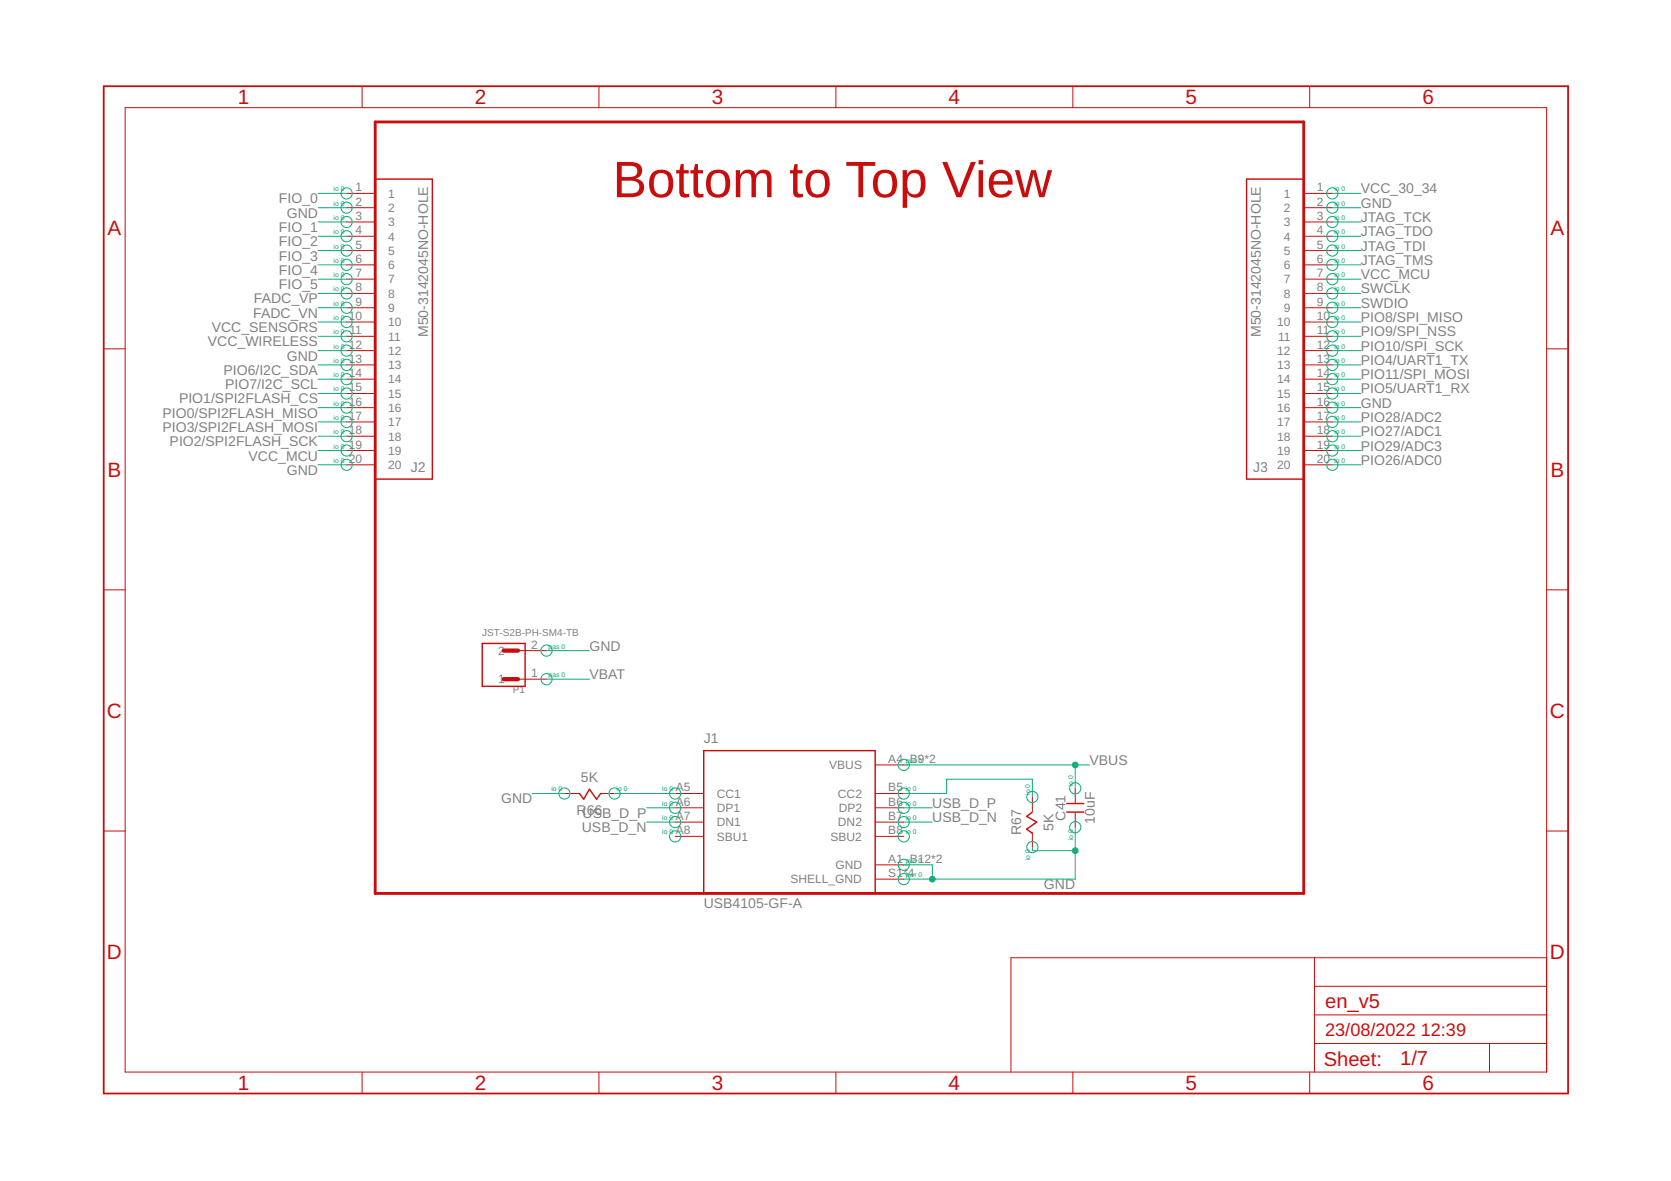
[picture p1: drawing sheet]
<svg xmlns="http://www.w3.org/2000/svg" width="297mm" height="210mm" viewBox="0 0 297 210" stroke-linecap="round" stroke-linejoin="round" font-family="sans-serif">
<path d="M66.7 21.7h165.1v137.1h-165.1z" fill="none" stroke="#c90d0c" stroke-width=".51"/>
<g fill="none" stroke="#c90d0c" stroke-width=".18">
<path d="M22.2 19.1h252.7v171.4h-252.7zM64.4 15.3v3.8M106.5 15.3v3.8M148.6 15.3v3.8M190.7 15.3v3.8M232.8 15.3v3.8M61.6 34.4h5.1M61.6 36.9h5.1M61.6 39.5h5.1M231.8 34.4h5M231.8 36.9h5M231.8 39.5h5"/>
<path d="M61.6 42h5.1M61.6 44.5h5.1M61.6 47.1h5.1M61.6 49.6h5.1M61.6 52.2h5.1M61.6 54.7h5.1M61.6 57.2h5.1M61.6 59.8h5.1M231.8 42h5M231.8 44.5h5M231.8 47.1h5M231.8 49.6h5"/>
<path d="M231.8 52.2h5M231.8 54.7h5M231.8 57.2h5M231.8 59.8h5M18.4 62h3.8M61.6 62.3h5.1M61.6 64.9h5.1M61.6 67.4h5.1M61.6 69.9h5.1M61.6 72.5h5.1M61.6 75h5.1M61.6 77.5h5.1"/>
<path d="M231.8 62.3h5M231.8 64.9h5M231.8 67.4h5M231.8 69.9h5M231.8 72.5h5M231.8 75h5M231.8 77.5h5M274.9 62h3.8M61.6 80.1h5.1M61.6 82.6h5.1M231.8 80.1h5M231.8 82.6h5"/>
<path d="M18.4 104.8h3.8M92.1 115.6h5.1M274.9 104.8h3.8M92.1 120.7h5.1M155.6 136h5.1M18.4 147.7h3.8M100.3 141h2.6M106.7 141h2.5M120 141h5.1M120 143.6h5.1M120 146.1h5.1M120 148.7h5.1"/>
<path d="M155.6 141h5.1M155.6 143.6h5.1M155.6 146.1h5.1M155.6 148.7h5.1M155.6 153.7h5.1M155.6 156.3h5.1M183.5 141.6v2.6M183.5 148v2.6M191.1 140.1v2.5M191.1 144.5v2.5M274.9 147.7h3.8M233.7 170.2v20.3"/>
<path d="M233.7 175.3h41.2M274.9 170.2h-95.2v20.3M64.4 190.5v3.9M106.5 190.5v3.9M148.6 190.5v3.9M190.7 190.5v3.9M232.8 190.5v3.9M233.7 185.5h41.2M233.7 180.4h41.2M264.8 185.5v5"/>
</g>
<path d="M18.4 15.3h260.3v179.1h-260.3z" fill="none" stroke="#c90d0c" stroke-width=".32"/>
<path d="M89.5 115.6h2.6M89.5 120.7h2.6" fill="none" stroke="#c90d0c" stroke-width=".76"/>
<path d="M66.7 31.8h10.2v53.4h-10.2zM221.6 31.8h10.2v53.4h-10.2zM85.7 114.4h7.6v7.6h-7.6zM125.1 133.4h30.5v25.4h-30.5zM103 141l.8 1 1-1.7 1.2 1.7 .8-1M183.5 144.3l-1 .8 1.8 1-1.8 1.3 1 .7M189.6 144.3h3.1M189.6 142.8h3.1" fill="none" stroke="#c90d0c" stroke-width=".25"/>
<g fill="none" stroke="#0dab76" stroke-width=".18">
<path d="M56.5 36.9h5.1M56.5 39.5h5.1M56.5 34.4h5.1M236.8 36.9h5.1M236.8 39.5h5.1M236.8 34.4h5.1M56.5 47.1h5.1M56.5 44.5h5.1M56.5 42h5.1M56.5 52.2h5.1M56.5 49.6h5.1M56.5 54.7h5.1"/>
<path d="M56.5 57.2h5.1M56.5 59.8h5.1M236.8 47.1h5.1M236.8 44.5h5.1M236.8 42h5.1M236.8 52.2h5.1M236.8 49.6h5.1M236.8 54.7h5.1M236.8 57.2h5.1M236.8 59.8h5.1M56.5 72.5h5.1M56.5 62.3h5.1"/>
<path d="M56.5 69.9h5.1M56.5 64.9h5.1M56.5 67.4h5.1M56.5 77.5h5.1M56.5 75h5.1M236.8 72.5h5.1M236.8 62.3h5.1M236.8 69.9h5.1M236.8 64.9h5.1M236.8 67.4h5.1M236.8 77.5h5.1M236.8 75h5.1"/>
<path d="M56.5 82.6h5.1M56.5 80.1h5.1M236.8 82.6h5.1M236.8 80.1h5.1M97.2 115.6h7.6M97.2 120.7h7.6M160.7 136h33M191.1 136v4.1M94.6 141h5.7M109.2 141h10.8M114.9 143.6h5.1M114.9 146.1h5.1"/>
<path d="M160.7 143.6h5M160.7 153.7h5v2.6M160.7 141h7.6v-2.5h15.2v3.1M160.7 146.1h5M183.5 150.6v.6h7.6M191.1 147v9.3h-30.4"/>
<circle cx="61.6" cy="36.9" r=".99"/>
<circle cx="61.6" cy="34.4" r=".99"/>
<circle cx="61.6" cy="39.5" r=".99"/>
<circle cx="236.8" cy="34.4" r=".99"/>
<circle cx="236.8" cy="36.9" r=".99"/>
<circle cx="236.8" cy="39.5" r=".99"/>
<circle cx="61.6" cy="42" r=".99"/>
<circle cx="61.6" cy="54.7" r=".99"/>
<circle cx="61.6" cy="47.1" r=".99"/>
<circle cx="61.6" cy="57.2" r=".99"/>
<circle cx="61.6" cy="44.5" r=".99"/>
<circle cx="61.6" cy="49.6" r=".99"/>
<circle cx="61.6" cy="52.2" r=".99"/>
<circle cx="61.6" cy="59.8" r=".99"/>
<circle cx="236.8" cy="42" r=".99"/>
<circle cx="236.8" cy="47.1" r=".99"/>
<circle cx="236.8" cy="49.6" r=".99"/>
<circle cx="236.8" cy="44.5" r=".99"/>
<circle cx="236.8" cy="52.2" r=".99"/>
<circle cx="236.8" cy="57.2" r=".99"/>
<circle cx="236.8" cy="59.8" r=".99"/>
<circle cx="236.8" cy="54.7" r=".99"/>
<circle cx="61.6" cy="75" r=".99"/>
<circle cx="61.6" cy="67.4" r=".99"/>
<circle cx="61.6" cy="62.3" r=".99"/>
<circle cx="61.6" cy="64.9" r=".99"/>
<circle cx="61.6" cy="72.5" r=".99"/>
<circle cx="61.6" cy="77.5" r=".99"/>
<circle cx="61.6" cy="69.9" r=".99"/>
<circle cx="236.8" cy="75" r=".99"/>
<circle cx="236.8" cy="64.9" r=".99"/>
<circle cx="236.8" cy="67.4" r=".99"/>
<circle cx="236.8" cy="69.9" r=".99"/>
<circle cx="236.8" cy="62.3" r=".99"/>
<circle cx="236.8" cy="72.5" r=".99"/>
<circle cx="236.8" cy="77.5" r=".99"/>
<circle cx="61.6" cy="82.6" r=".99"/>
<circle cx="61.6" cy="80.1" r=".99"/>
<circle cx="236.8" cy="80.1" r=".99"/>
<circle cx="236.8" cy="82.6" r=".99"/>
<circle cx="97.2" cy="115.6" r=".99"/>
<circle cx="97.2" cy="120.7" r=".99"/>
<circle cx="160.7" cy="136" r=".99"/>
<circle cx="100.3" cy="141" r=".99"/>
<circle cx="109.2" cy="141" r=".99"/>
<circle cx="120" cy="146.1" r=".99"/>
<circle cx="120" cy="141" r=".99"/>
<circle cx="120" cy="143.6" r=".99"/>
<circle cx="120" cy="148.7" r=".99"/>
<circle cx="160.7" cy="141" r=".99"/>
<circle cx="160.7" cy="143.6" r=".99"/>
<circle cx="160.7" cy="148.7" r=".99"/>
<circle cx="160.7" cy="153.7" r=".99"/>
<circle cx="160.7" cy="146.1" r=".99"/>
<circle cx="160.7" cy="156.3" r=".99"/>
<circle cx="183.5" cy="141.6" r=".99"/>
<circle cx="183.5" cy="150.6" r=".99"/>
<circle cx="191.1" cy="147" r=".99"/>
<circle cx="191.1" cy="140.1" r=".99"/>
</g>
<g fill="#0dab76" stroke="#0dab76" stroke-width=".18">
<circle cx="191.1" cy="151.2" r=".51"/>
<circle cx="165.7" cy="156.3" r=".51"/>
<circle cx="191.1" cy="136" r=".51"/>
</g>
<text font-size="9.1" fill="#c90d0c" x="108.9" y="35.1">Bottom to Top View</text>
<g font-size="3.7" fill="#c90d0c">
<text x="42.3" y="18.5">1</text>
<text x="84.4" y="18.5">2</text>
<text x="126.5" y="18.5">3</text>
<text x="168.6" y="18.5">4</text>
<text x="210.7" y="18.5">5</text>
<text x="252.9" y="18.5">6</text>
<text x="19.1" y="41.9">A</text>
<text x="275.6" y="41.9">A</text>
<text x="19.1" y="84.7">B</text>
<text x="275.6" y="84.7">B</text>
<text x="19" y="127.6">C</text>
<text x="275.5" y="127.6">C</text>
<text x="19" y="170.4">D</text>
<text x="275.5" y="170.4">D</text>
<text x="42.3" y="193.7">1</text>
<text x="84.4" y="193.7">2</text>
<text x="126.5" y="193.7">3</text>
<text x="168.6" y="193.7">4</text>
<text x="210.7" y="193.7">5</text>
<text x="252.9" y="193.7">6</text>
</g>
<g font-size="3.6" fill="#c90d0c">
<text x="235.6" y="179.1">en_v5</text>
<text x="235.3" y="189.4">Sheet:</text>
<text x="248.9" y="189.3">1/7</text>
</g>
<g font-size="3.2" fill="#c90d0c">
<text x="235.6" y="184.2">23/08/2022</text>
<text x="252.6" y="184.2">12:39</text>
</g>
<g font-size="2.5" fill="#808080">
<text x="241.9" y="34.4">VCC_30_34</text>
<text x="49.6" y="41.2">FIO_1</text>
<text x="49.6" y="36.2">FIO_0</text>
<text x="51" y="38.7">GND</text>
<text x="241.9" y="36.9">GND</text>
<text x="241.9" y="39.5">JTAG_TCK</text>
<text x="241.9" y="42">JTAG_TDO</text>
<text x="49.6" y="43.8">FIO_2</text>
<text x="49.6" y="46.3">FIO_3</text>
<text x="241.9" y="47.1">JTAG_TMS</text>
<text x="241.9" y="44.5">JTAG_TDI</text>
<text x="45.1" y="53.9">FADC_VP</text>
<text x="49.6" y="48.8">FIO_4</text>
<text x="49.6" y="51.4">FIO_5</text>
<text x="241.9" y="49.6">VCC_MCU</text>
<text x="241.9" y="52.1">SWCLK</text>
<text x="37.6" y="59">VCC_SENSORS</text>
<text x="45" y="56.5">FADC_VN</text>
<text x="76.1" y="59.9" transform="rotate(-90 76.1 59.9)">M50-3142045NO-HOLE</text>
<text x="224.1" y="59.9" transform="rotate(-90 224.1 59.9)">M50-3142045NO-HOLE</text>
<text x="241.9" y="54.7">SWDIO</text>
<text x="241.9" y="57.2">PIO8/SPI_MISO</text>
<text x="241.9" y="59.8">PIO9/SPI_NSS</text>
<text x="37" y="61.5">VCC_WIRELESS</text>
<text x="51" y="64.1">GND</text>
<text x="241.9" y="64.8">PIO4/UART1_TX</text>
<text x="241.9" y="62.3">PIO10/SPI_SCK</text>
<text x="31.8" y="71.7">PIO1/SPI2FLASH_CS</text>
<text x="39.7" y="66.6">PIO6/I2C_SDA</text>
<text x="40" y="69.2">PIO7/I2C_SCL</text>
<text x="241.9" y="69.9">PIO5/UART1_RX</text>
<text x="241.9" y="67.4">PIO11/SPI_MOSI</text>
<text x="28.9" y="76.8">PIO3/SPI2FLASH_MOSI</text>
<text x="28.9" y="74.2">PIO0/SPI2FLASH_MISO</text>
<text x="241.9" y="72.5">GND</text>
<text x="241.9" y="77.5">PIO27/ADC1</text>
<text x="241.9" y="75">PIO28/ADC2</text>
<text x="30.2" y="79.3">PIO2/SPI2FLASH_SCK</text>
<text x="44.2" y="81.9">VCC_MCU</text>
<text x="73" y="83.9">J2</text>
<text x="222.8" y="83.9">J3</text>
<text x="241.9" y="82.6">PIO26/ADC0</text>
<text x="241.9" y="80.1">PIO29/ADC3</text>
<text x="51" y="84.4">GND</text>
<text x="104.8" y="115.6">GND</text>
<text x="104.8" y="120.7">VBAT</text>
<text x="125.1" y="132.1">J1</text>
<text x="193.7" y="135.9">VBUS</text>
<text x="89.1" y="142.8">GND</text>
<text x="103.3" y="139">5K</text>
<text x="165.7" y="143.6">USB_D_P</text>
<text x="102.5" y="144.8">RU6SB_D_P</text>
<text x="103.4" y="147.9">USB_D_N</text>
<text x="105.7" y="144.8">6</text>
<text x="165.7" y="146.1">USB_D_N</text>
<text x="181.5" y="148.4" transform="rotate(-90 181.5 148.4)">R67</text>
<text x="187.3" y="147.6" transform="rotate(-90 187.3 147.6)">5K</text>
<text x="189.4" y="145.9" transform="rotate(-90 189.4 145.9)">C41</text>
<text x="194.6" y="146.4" transform="rotate(-90 194.6 146.4)">10uF</text>
<text x="125.1" y="161.3">USB4105-GF-A</text>
<text x="185.6" y="158">GND</text>
</g>
<g font-size="2.1" fill="#808080">
<text x="63.2" y="34">1</text>
<text x="69" y="35.1">1</text>
<text x="228.2" y="35.1">1</text>
<text x="234.1" y="34">1</text>
<text x="63.2" y="36.6">2</text>
<text x="63.2" y="39.1">3</text>
<text x="63.2" y="41.6">4</text>
<text x="69" y="37.7">2</text>
<text x="69" y="40.2">3</text>
<text x="228.2" y="37.7">2</text>
<text x="228.2" y="40.2">3</text>
<text x="234.1" y="36.6">2</text>
<text x="234.1" y="39.1">3</text>
<text x="234.1" y="41.6">4</text>
<text x="63.2" y="44.2">5</text>
<text x="63.2" y="46.7">6</text>
<text x="69" y="42.8">4</text>
<text x="69" y="45.3">5</text>
<text x="69" y="47.8">6</text>
<text x="228.2" y="42.8">4</text>
<text x="228.2" y="45.3">5</text>
<text x="228.2" y="47.8">6</text>
<text x="234.1" y="44.2">5</text>
<text x="234.1" y="46.7">6</text>
<text x="63.2" y="49.3">7</text>
<text x="63.2" y="51.8">8</text>
<text x="69" y="50.4">7</text>
<text x="69" y="52.9">8</text>
<text x="228.2" y="50.4">7</text>
<text x="228.2" y="52.9">8</text>
<text x="234.1" y="49.3">7</text>
<text x="234.1" y="51.8">8</text>
<text x="62" y="56.9">10</text>
<text x="62.1" y="59.4">11</text>
<text x="63.2" y="54.3">9</text>
<text x="69" y="55.4">9</text>
<text x="69" y="58">10</text>
<text x="227.1" y="58">10</text>
<text x="228.2" y="55.4">9</text>
<text x="234.1" y="54.3">9</text>
<text x="234.1" y="56.9">10</text>
<text x="234.1" y="59.4">11</text>
<text x="62" y="62">12</text>
<text x="62" y="64.5">13</text>
<text x="69" y="60.5">11</text>
<text x="69" y="63.1">12</text>
<text x="69" y="65.6">13</text>
<text x="227.1" y="63.1">12</text>
<text x="227.1" y="65.6">13</text>
<text x="227.2" y="60.5">11</text>
<text x="234.1" y="62">12</text>
<text x="234.1" y="64.5">13</text>
<text x="62" y="67">14</text>
<text x="62" y="69.6">15</text>
<text x="69" y="68.1">14</text>
<text x="69" y="70.7">15</text>
<text x="227.1" y="68.1">14</text>
<text x="227.1" y="70.7">15</text>
<text x="234.1" y="67">14</text>
<text x="234.1" y="69.6">15</text>
<text x="62" y="72.1">16</text>
<text x="62" y="74.6">17</text>
<text x="62" y="77.2">18</text>
<text x="69" y="73.2">16</text>
<text x="69" y="75.8">17</text>
<text x="227.1" y="73.2">16</text>
<text x="227.1" y="75.8">17</text>
<text x="234.1" y="72.1">16</text>
<text x="234.1" y="74.6">17</text>
<text x="234.1" y="77.2">18</text>
<text x="62" y="79.7">19</text>
<text x="62" y="82.3">20</text>
<text x="69" y="78.3">18</text>
<text x="69" y="80.8">19</text>
<text x="69" y="83.4">20</text>
<text x="227.1" y="78.3">18</text>
<text x="227.1" y="80.8">19</text>
<text x="227.1" y="83.4">20</text>
<text x="234.1" y="79.7">19</text>
<text x="234.1" y="82.3">20</text>
<text x="88.6" y="116.4">2</text>
<text x="94.4" y="115.3">2</text>
<text x="88.6" y="121.5">1</text>
<text x="94.4" y="120.4">1</text>
<text x="147.4" y="136.7">VBUS</text>
<text x="157.9" y="135.6">A4_B9*2</text>
<text x="120.1" y="140.7">A5</text>
<text x="120.1" y="143.2">A6</text>
<text x="127.4" y="141.8">CC1</text>
<text x="149" y="141.8">CC2</text>
<text x="157.9" y="140.7">B5</text>
<text x="157.9" y="143.2">B6</text>
<text x="120.1" y="145.7">A7</text>
<text x="120.1" y="148.3">A8</text>
<text x="127.4" y="144.3">DP1</text>
<text x="127.4" y="146.9">DN1</text>
<text x="127.4" y="149.4">SBU1</text>
<text x="147.6" y="149.4">SBU2</text>
<text x="149" y="146.9">DN2</text>
<text x="149.1" y="144.3">DP2</text>
<text x="157.9" y="145.7">B7</text>
<text x="157.9" y="148.3">B8</text>
<text x="148.5" y="154.5">GND</text>
<text x="157.9" y="153.4">A1_B12*2</text>
<text x="157.9" y="155.9">S1*4</text>
<text x="140.5" y="157">SHELL_GND</text>
</g>
<g font-size="1.8" fill="#808080">
<text x="85.7" y="113.1">JST-S2B-PH-SM4-TB</text>
<text x="91.2" y="123.3">P1</text>
</g>
<g font-size="1.2" fill="#0dab76">
<text x="59.3" y="34">io 0</text>
<text x="237.2" y="34">io 0</text>
<text x="59.3" y="36.6">io 0</text>
<text x="59.3" y="39.1">io 0</text>
<text x="59.3" y="41.6">io 0</text>
<text x="237.2" y="36.6">io 0</text>
<text x="237.2" y="39.1">io 0</text>
<text x="237.2" y="41.6">io 0</text>
<text x="59.3" y="44.2">io 0</text>
<text x="59.3" y="46.7">io 0</text>
<text x="237.2" y="44.2">io 0</text>
<text x="237.2" y="46.7">io 0</text>
<text x="59.3" y="49.3">io 0</text>
<text x="59.3" y="51.8">io 0</text>
<text x="237.2" y="49.3">io 0</text>
<text x="237.2" y="51.8">io 0</text>
<text x="59.3" y="54.3">io 0</text>
<text x="59.3" y="56.9">io 0</text>
<text x="59.3" y="59.4">io 0</text>
<text x="237.2" y="54.3">io 0</text>
<text x="237.2" y="56.9">io 0</text>
<text x="237.2" y="59.4">io 0</text>
<text x="59.3" y="62">io 0</text>
<text x="59.3" y="64.5">io 0</text>
<text x="237.2" y="62">io 0</text>
<text x="237.2" y="64.5">io 0</text>
<text x="59.3" y="67">io 0</text>
<text x="59.3" y="69.6">io 0</text>
<text x="237.2" y="67">io 0</text>
<text x="237.2" y="69.6">io 0</text>
<text x="59.3" y="72.1">io 0</text>
<text x="59.3" y="74.6">io 0</text>
<text x="59.3" y="77.2">io 0</text>
<text x="237.2" y="72.1">io 0</text>
<text x="237.2" y="74.6">io 0</text>
<text x="237.2" y="77.2">io 0</text>
<text x="59.3" y="79.7">io 0</text>
<text x="59.3" y="82.3">io 0</text>
<text x="237.2" y="79.7">io 0</text>
<text x="237.2" y="82.3">io 0</text>
<text x="97.5" y="115.3">pas 0</text>
<text x="97.5" y="120.4">pas 0</text>
<text x="161" y="135.6">pwr 0</text>
<text x="98" y="140.7">io 0</text>
<text x="109.6" y="140.7">io 0</text>
<text x="117.7" y="140.7">io 0</text>
<text x="117.7" y="143.2">io 0</text>
<text x="161" y="140.7">io 0</text>
<text x="161" y="143.2">io 0</text>
<text x="183.2" y="141.3" transform="rotate(-90 183.2 141.3)">io 0</text>
<text x="190.8" y="139.8" transform="rotate(-90 190.8 139.8)">io 0</text>
<text x="117.7" y="145.7">io 0</text>
<text x="117.7" y="148.3">io 0</text>
<text x="161" y="145.7">io 0</text>
<text x="161" y="148.3">io 0</text>
<text x="190.8" y="149.3" transform="rotate(-90 190.8 149.3)">io 0</text>
<text x="161" y="153.4">pwr 0</text>
<text x="161" y="155.9">pwr 0</text>
<text x="183.2" y="152.9" transform="rotate(-90 183.2 152.9)">io 0</text>
</g>
</svg>
